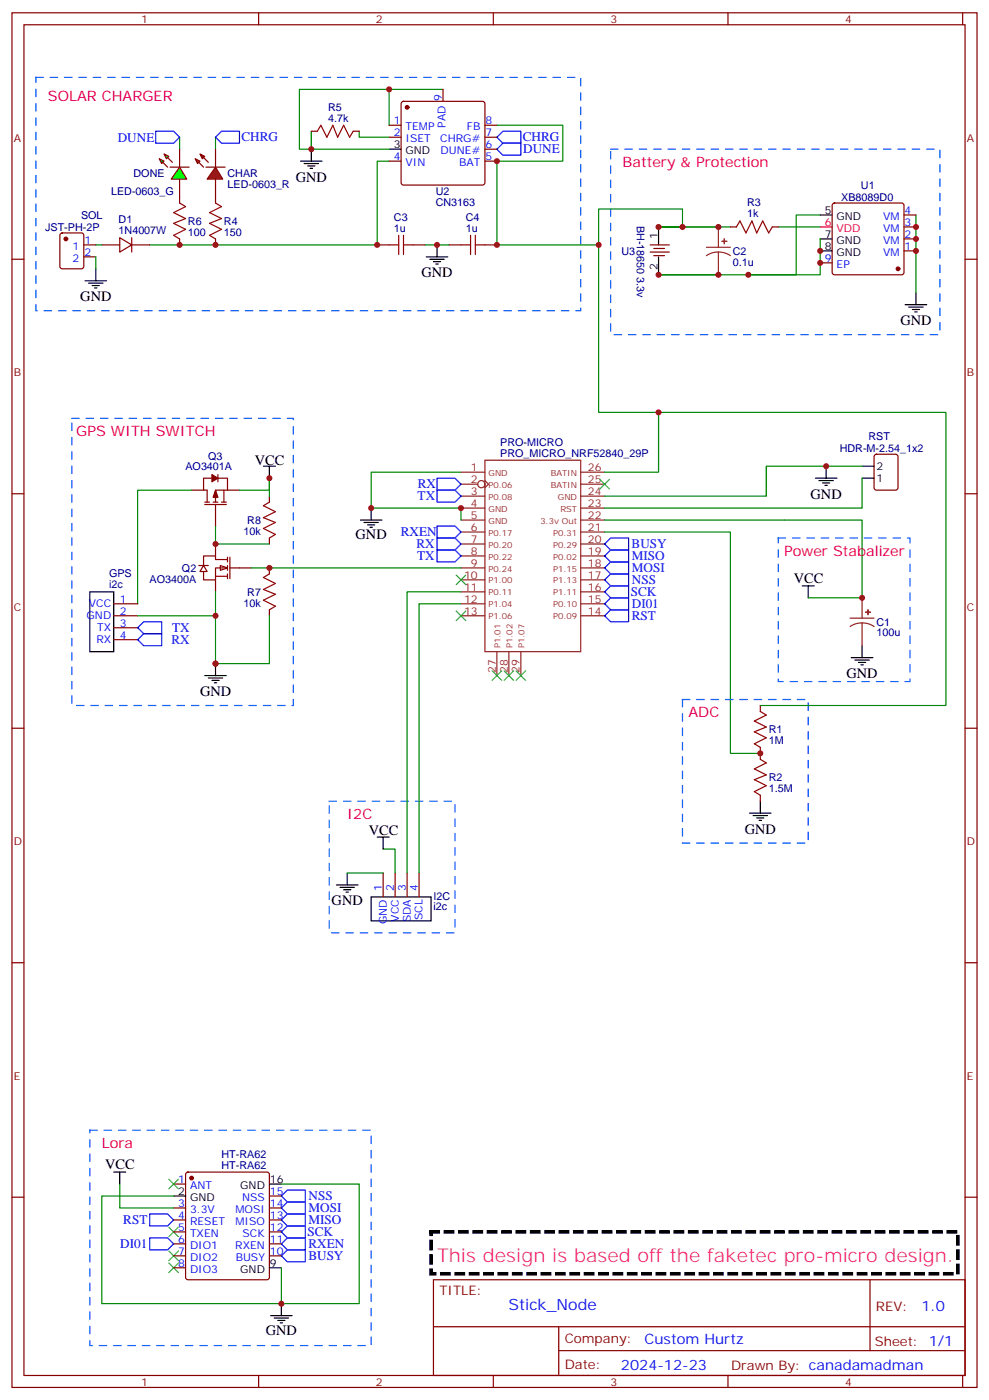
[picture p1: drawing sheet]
<svg xmlns="http://www.w3.org/2000/svg" width="291mm" height="413mm" viewBox="0 0 291 413" stroke-linecap="round" stroke-linejoin="round" font-family="sans-serif">
<g fill="none" stroke="#870000" stroke-width=".35">
<path d="M3.5 3.8h284.4v405.3h-284.4zM7.1 7.3h277.2v398.3h-277.2zM76.2 3.8v3.5M145.3 3.8v3.5M214.5 3.8v3.5M283.6 3.8v3.5M3.5 76.4h3.6M191.6 74.3h5.6M191.6 72.2h5.6M192.6 75.4h3.2M192.6 73.3h3.2M215.2 66.9h1.8"/>
<path d="M227.5 66.9h1.8M241.7 77.5h3.5M245.4 60.1l.5-.2h19.7l.5 .2 .2 .5v19.7l-.2 .5-.5 .2h-19.7l-.5-.2-.2-.5v-19.7zM266.3 74h3.6M266.3 70.4h3.6M266.3 66.9h3.6M266.3 63.4h3.6M284.3 76.4h3.6M257.8 134.2l.4-.3h5.7l.6 .5 .1 9.4-.5 .7h-5.9l-.6-.4-.1-9.4zM3.5 145.6h3.6M79.4 146.3v1.8M79.4 158.6v1.8"/>
<path d="M284.3 145.6h3.6M79.4 167.5v1.7M79.4 179.8v1.8M3.5 214.7h3.6M224 208v1.8M284.3 214.7h3.6M224 220.4v3.5M224 234.5v1.8M112.9 257.4v7.1M116.4 257.4v7.1M119.9 257.4v7.1M123.5 257.4v7.1"/>
<path d="M3.5 283.9h3.6M284.3 283.9h3.6M3.5 353h3.6M51.2 349.1h3.5M51.2 356.2h3.5M51.2 359.7h3.5M54.9 345.8l.5-.2h23.3l.5 .2 .2 .5v30.4l-.3 .5-.4 .2h-23.3l-.5-.3-.2-.4v-30.4zM79.4 356.2h3.5M79.4 359.7h3.5M79.4 352.7h3.5M284.3 353h3.6M51.2 363.3h3.5"/>
<path d="M51.2 366.8h3.5M51.2 370.3h3.5M51.2 373.8h3.5M79.4 363.3h3.5M79.4 366.8h3.5M79.4 370.3h3.5M127.7 377.4h156.6v28.2h-156.6zM256.3 377.4v20.9M127.7 391.2h156.5M164.6 398.3h119.6M164.6 391.2v14.1M76.2 405.6v3.5"/>
<path d="M145.3 405.6v3.5M214.5 405.6v3.5M283.6 405.6v3.5"/>
</g>
<g fill="none" stroke="#8c2424" stroke-width=".35">
<path d="M208.1 72.9h7.1M211.7 74.3l-1.9 .3-1.7 .8M211.7 74.3l1.8 .3 1.7 .8M211.7 66.9v6M211.7 74.3v6.7M135.8 139.2h7.1M142.9 135.7h28.2v56.5h-28.2zM171.1 139.2h7.1M135.8 142.8h5M135.8 146.3h7.1M135.8 149.8h7.1M135.8 153.4h7.1"/>
<path d="M135.8 156.9h7.1M142.9 141.7l1 1.1-1 1M171.1 142.8h7.1M171.1 146.3h7.1M171.1 149.8h7.1M171.1 153.4h7.1M171.1 156.9h7.1M135.8 167.5h7.1M135.8 171h7.1M135.8 160.4h7.1M135.8 174.5h7.1M135.8 163.9h7.1"/>
<path d="M135.8 178h7.1M171.1 167.5h7.1M171.1 171h7.1M171.1 160.4h7.1M171.1 174.5h7.1M171.1 163.9h7.1M171.1 178h7.1M254 176.3v6M135.8 181.6h7.1M146.4 192.2v7M149.9 192.2v7M153.5 192.2v7"/>
<path d="M171.1 181.6h7.1M250.5 182.3h7M254 183.7l-1.9 .2-1.6 .8M254 183.7l1.9 .2 1.6 .8M254 183.7v6.7"/>
<circle cx="141.8" cy="142.8" r="1.06"/>
</g>
<g fill="none" stroke="#00f" stroke-width=".35">
<path d="M128.8 141h5.3l1.7 1.8-1.7 1.7h-5.3zM128.8 144.5h5.3l1.7 1.8-1.7 1.8h-5.3zM128.8 155.1h5.3l1.7 1.8-1.7 1.7h-5.3zM178.2 178l1.7-1.7h5.3v3.5h-5.3zM178.2 174.5l1.7-1.7h5.3v3.5h-5.3zM178.2 171l1.7-1.8h5.3v3.6h-5.3zM178.2 167.5l1.7-1.8h5.3v3.5h-5.3zM178.2 163.9l1.7-1.7h5.3v3.5h-5.3zM178.2 160.4l1.7-1.8h5.3v3.6h-5.3zM178.2 181.6l1.7-1.8h5.3v3.5h-5.3zM44.1 358h5.3l1.8 1.7-1.8 1.8h-5.3zM82.9 356.2l1.8-1.8h5.3v3.6h-5.3z"/>
<path d="M82.9 359.7l1.8-1.7h5.3v3.5h-5.3zM84.7 350.9h5.3v3.5h-5.3l-1.8-1.7zM44.1 365h5.3l1.8 1.8-1.8 1.7h-5.3zM82.9 363.3l1.8-1.8h5.3v3.5h-5.3zM82.9 366.8l1.8-1.8h5.3v3.5h-5.3zM84.7 368.5h5.3v3.6h-5.3l-1.8-1.8z"/>
</g>
<g fill="none" stroke="#3c3" stroke-width=".35">
<path d="M176.7 141.4l2.9 2.8M179.6 141.4l-2.9 2.8M134.4 169.6l2.8 2.8M137.2 169.6l-2.8 2.8M134.4 180.2l2.8 2.8M137.2 180.2l-2.8 2.8M145 197.8l2.8 2.8M147.8 197.8l-2.8 2.8M148.5 197.8l2.8 2.8M151.3 197.8l-2.8 2.8M152 197.8l2.9 2.8M154.9 197.8l-2.9 2.8"/>
<path d="M49.7 347.7l2.9 2.9M52.6 347.7l-2.9 2.9M49.7 361.8l2.9 2.9M49.7 372.4l2.9 2.8M49.7 368.9l2.9 2.8M52.6 361.8l-2.9 2.9M52.6 372.4l-2.9 2.8M52.6 368.9l-2.9 2.8"/>
</g>
<g fill="none" stroke="#000" stroke-width=".35">
<path d="M194 66.9v5.3M194 75.7v5.3M241.7 63.4h3.5M241.7 70.4h3.5M241.7 74h3.5M266.7 89.9h6.3M267.8 90.6h4.2M268.8 91.3h2.1M269.5 92h.7M269.9 86.3v3.6M243.4 137.5v3.5M254 137.5h3.5"/>
<path d="M106.2 153.4h6.3M107.2 154.1h4.3M108.3 154.8h2.1M109 155.5h.7M109.4 149.8v3.6M240.2 141h6.4M241.3 141.7h4.2M242.4 142.4h2.1M243.1 143.1h.7M254 141h3.5M236.4 172.8h3.5M238.1 172.8v3.5"/>
<path d="M250.8 193.9h6.4M251.9 194.6h4.2M252.9 195.3h2.2M253.6 196h.8M254 190.4v3.5M220.8 239.8h6.4M224 236.3v3.5M102.3 257.4v3.5M111.1 246.8h3.6M112.9 246.8v3.6M221.9 240.5h4.2M223 241.2h2.1"/>
<path d="M223.7 241.9h.7M99.1 260.9h6.4M100.2 261.7h4.2M101.2 262.4h2.2M102 263.1h.7M109.4 264.5h17.6v7h-17.6zM33.5 345.6h3.5M35.3 345.6v3.5M51.2 352.7h3.5M79.4 349.1h3.5M79.4 373.8h3.5M79.7 387.9h6.4"/>
<path d="M80.8 388.7h4.2M81.8 389.4h2.2M82.5 390.1h.8M82.9 384.4v3.5"/>
</g>
<g fill="#870000" stroke="#870000" stroke-width=".35">
<circle cx="56.4" cy="347.4" r=".53"/>
<circle cx="264.6" cy="79.3" r=".53"/>
</g>
<g fill="none" stroke="#008700" stroke-width=".35">
<path d="M194 66.9h21.2M229.3 66.9h12.4M241.7 63.4h-7.1v17.6h-40.6h17.7M241.7 70.4v10.6h-21.2M269.9 63.4v22.9M135.8 139.2h-26.4v10.6h26.4v3.6M254 137.5h-28.2v8.8h-47.6M178.2 156.9h37v65.2h8.8M178.2 153.4h75.8v22.9h-15.9M254 141v8.8h-75.8M102.3 257.4h10.6M112.9 250.4h3.5v7"/>
<path d="M35.3 349.1v7.1h15.9M51.2 352.7h-21.2v31.7h52.9M82.9 349.1h22.9v35.3h-22.9M82.9 373.8v10.6"/>
</g>
<path d="M241.7 66.9h3.5" fill="none" stroke="#f00" stroke-width=".35"/>
<path d="M217 66.9l1-1.7 1.8 3.5 1.7-3.5 1.5 3.5 1.7-3.5 1.8 3.5 1-1.8M79.4 148.1l-1.8 1 3.5 1.8-3.5 1.7 3.5 1.5-3.5 1.7 3.5 1.8-1.7 1M79.4 169.2l-1.8 1.1 3.5 1.7-3.5 1.8 3.5 1.4-3.5 1.8 3.5 1.8-1.7 1M224 209.8l1.8 1.1-3.6 1.7 3.6 1.8-3.6 1.4 3.6 1.8-3.6 1.7 1.8 1.1M224 223.9l1.8 1.1-3.6 1.7 3.6 1.8-3.6 1.4 3.6 1.8-3.6 1.7 1.8 1.1" fill="none" stroke="#a10000" stroke-width=".35"/>
<g fill="#8c2424" stroke="#8c2424" stroke-width=".35">
<path d="M255.1 180.5l1.4 .1z"/>
<path d="M255.7 179.8l.1 1.4z"/>
<path d="M212.7 71.2h1.4z"/>
<path d="M213.4 70.4v1.5z"/>
</g>
<g fill="#fff" stroke="#870000" stroke-width=".35">
<path d="M64.9 166.8l2.1 .7-2.1 .7z"/>
<path d="M60 166.8l1 1.7h-2.1z"/>
</g>
<g fill="none" stroke="#870000" stroke-width=".35">
<path d="M114.7 36.9h3.5M118.4 30.1l.5-.2h23.3l.5 .2 .2 .5v23.3l-.3 .5-.4 .2h-23.3l-.5-.3-.2-.4v-23.3zM130.5 26.4v3.5M142.9 36.9h3.5M52.9 44v5.3M52.9 52.8v5.3M63.5 58.1v1.8M114.7 40.5h3.5M114.7 47.5h3.5M142.9 40.5h3.5M142.9 47.5h3.5M142.9 44h3.5"/>
<path d="M63.5 70.4v1.8M64.2 139.9v2.2M56.4 144.5h3.6M60.3 148.8h6.4M60.3 148.1h1.4M62.4 141h-2.4v3.5h1v3.6M62.8 148.1h1.4M63.5 148.8v6.3M64.2 141h2.8v3.5M65.3 148.1h1.4M66 144.5v3.6M67 144.5h-3.5v3.6"/>
<path d="M67 144.5h3.6M33.5 178h7.1M58.6 166.8h2.8M63.5 169.9h3.5M63.5 160.4v3.5M63.5 171v3.5M67 165h-3.5v-1.1h-3.5v2.9M67 167.5h-3.5v3.5h-3.5v-2.5M67 164.3v1.4M67 166.8v1.4M67 169.2v1.4M67.7 164.3v6.3"/>
<path d="M67.7 167.5h6.4M33.5 181.6h7.1M33.5 185.1h7.1M33.5 188.6h7.1"/>
</g>
<g fill="#870000" stroke="#870000" stroke-width=".35">
<path d="M63.5 144.5l.7 2.1h-1.4z"/>
<path d="M62.4 139.9l1.8 1.1-1.8 1.1z"/>
<circle cx="119.9" cy="31.6" r=".53"/>
</g>
<path d="M179.9 44h97v54.7h-97zM21.2 123.4h65.2v84.6h-65.2zM229.3 158.6h38.8v42.4h-38.8zM97 236.3h37.1v38.8h-37.1zM26.5 333.3h82.9v63.5h-82.9z" fill="none" stroke="#06f" stroke-width=".35" stroke-dasharray="2.1 2.1"/>
<path d="M114.7 26.4h-26.5v17.6h3.5M130.5 26.4h-15.8v10.5M52.9 40.5v3.5M63.5 40.5v3.5M114.7 47.5h-3.6v24.7h-67M176.4 72.2v49.4h102.3v86.4h-54.7M56.4 144.5h-15.8v33.5M63.5 155.1v5.3h15.9M70.6 144.5h8.8v-3.5v5.3M63.5 174.5v21.2h15.9v-14.1M74.1 167.5h61.7M40.6 181.6h22.9" fill="none" stroke="#008700" stroke-width=".35"/>
<path d="M114.7 44h3.5M77.6 137.5h3.5M79.4 137.5v3.5M26.5 174.5h7v17.7h-7zM60.3 199.2h6.4M61.4 199.9h4.2M63.5 195.7v3.5M62.4 200.6h2.2M63.1 201.3h.8" fill="none" stroke="#000" stroke-width=".35"/>
<path d="M201.1 206.3h37v42.3h-37z" fill="none" stroke="#03f" stroke-width=".35" stroke-dasharray="2.1 2.1"/>
<path d="M63.5 59.9l1.8 1-3.6 1.8 3.6 1.8-3.6 1.4 3.6 1.7-3.6 1.8 1.8 1" fill="none" stroke="#a10000" stroke-width=".35"/>
<path d="M45.9 38.7h5.3l1.7 1.8-1.7 1.7h-5.3zM63.5 40.5l1.8-1.8h5.3v3.5h-5.3zM146.4 44l1.8-1.8h5.3v3.6h-5.3zM146.4 40.5l1.8-1.8h5.3v3.5h-5.3z" fill="none" stroke="#00f" stroke-width=".35"/>
<g fill="#0f0" stroke="#870000" stroke-width=".35">
<path d="M48.3 45.4l1.4 .7-.7 .7z"/>
<path d="M46.9 46.8l1.4 .7-.7 .7z"/>
</g>
<g fill="#870000" stroke="#870000" stroke-width=".35">
<path d="M49.4 46.5l1.4 1.4z"/>
<path d="M48 47.9l1.4 1.4z"/>
</g>
<path d="M50.1 49.3h5.6z" fill="#f00" stroke="#870000" stroke-width=".35"/>
<path d="M52.9 49.3l2.1 3.5h-4.6z" fill="#0f0" stroke="#870000" stroke-width=".35"/>
<g fill="#f00" stroke="#870000" stroke-width=".35">
<path d="M63.5 49.3l2.1 3.5h-4.6z"/>
<path d="M60.7 49.3h5.6z"/>
</g>
<g fill="#870000" stroke="#870000" stroke-width=".35">
<path d="M58.6 47.9l1.4 1.4z"/>
<path d="M60 46.5l1.4 1.4z"/>
</g>
<g fill="#f00" stroke="#870000" stroke-width=".35">
<path d="M57.5 46.8l1.4 .7-.7 .7z"/>
<path d="M58.9 45.4l1.4 .7-.7 .7z"/>
</g>
<g fill="none" stroke="#870000" stroke-width=".35">
<path d="M91.7 38.7h1.8M104.1 38.7h1.7M52.9 58.1v1.8M63.5 44v5.3M63.5 52.8v5.3M17.9 68.9l.4-.2h5.7l.6 .4 .1 9.5-.5 .6-5.9 .1-.6-.5-.1-9.4zM24.7 72.2h3.5M24.7 75.7h3.5M30 72.2h5.3M35.3 70.1l3.5 2.1-3.5 2.1zM38.8 72.2h5.3M38.8 70.1v4.2"/>
<path d="M52.9 70.4v1.8M111.1 72.2h3.6M121.7 72.2h3.5M132.3 72.2h3.5M142.9 72.2h3.5"/>
</g>
<g fill="none" stroke="#000" stroke-width=".35">
<path d="M88.5 47.5h6.4M89.6 48.2h4.2M90.7 48.9h2.1M91.4 49.6h.7M91.7 44v3.5M28.2 79.3v3.5M125.6 75.7h6.3M126.6 76.4h4.3M127.7 77.2h2.1M128.4 77.9h.7M128.8 72.2v3.5M25 82.8h6.4"/>
<path d="M26.1 83.5h4.2M27.2 84.2h2.1M27.9 84.9h.7"/>
</g>
<circle cx="19.4" cy="70.4" r=".53" fill="#870000" stroke="#870000" stroke-width=".35"/>
<path d="M91.7 38.7v5.3h23M105.8 38.7v1.8h8.9M146.4 36.9h19.4v10.6h-19.4v24.7h30v-10.6h24.7v5.3M28.2 75.7v3.6M28.2 72.2h1.8M125.2 72.2h7.1M194 121.6v17.6h-15.8M135.8 178h-12.3v79.4M135.8 174.5h-15.9v82.9" fill="none" stroke="#008700" stroke-width=".35"/>
<path d="M10.6 22.8h160.5v68.8h-160.5z" fill="none" stroke="#06f" stroke-width=".35" stroke-dasharray="2.1 2.1"/>
<path d="M93.5 38.7l1-1.8 1.8 3.6 1.8-3.6 1.4 3.6 1.7-3.6 1.8 3.6 1.1-1.8M52.9 59.9l1.8 1-3.5 1.8 3.5 1.8-3.5 1.4 3.5 1.7-3.5 1.8 1.7 1M114.7 72.2h2.8M117.5 69.4v5.6M118.9 72.2h2.8M118.9 69.4v5.6M135.8 72.2h2.8M138.6 69.4v5.6M140.1 72.2h2.8M140.1 69.4v5.6" fill="none" stroke="#a10000" stroke-width=".35"/>
<path d="M127 363.3h155.2v12.3h-155.2z" fill="none" stroke="#000" stroke-width="1.1" stroke-dasharray="2.1 2.1"/>
<path d="M128.8 158.6h5.3l1.7 1.8-1.7 1.8h-5.3zM128.8 162.2h5.3l1.7 1.7-1.7 1.8h-5.3zM40.6 185.1l1.7-1.8h5.3v3.6h-5.3zM40.6 188.6l1.7-1.7h5.3v3.5h-5.3z" fill="none" stroke="#00f" stroke-width=".35"/>
<g fill="#c00">
<circle cx="269.9" cy="74" r=".88"/>
<circle cx="269.9" cy="70.4" r=".88"/>
<circle cx="269.9" cy="66.9" r=".88"/>
<circle cx="220.5" cy="81" r=".88"/>
<circle cx="241.7" cy="77.5" r=".88"/>
<circle cx="241.7" cy="74" r=".88"/>
<circle cx="82.9" cy="384.4" r=".88"/>
<circle cx="135.8" cy="149.8" r=".88"/>
<circle cx="224" cy="222.1" r=".88"/>
<circle cx="63.5" cy="195.7" r=".88"/>
<circle cx="79.4" cy="141" r=".88"/>
<circle cx="63.5" cy="160.4" r=".88"/>
<circle cx="109.4" cy="149.8" r=".88"/>
<circle cx="79.4" cy="167.5" r=".88"/>
<circle cx="63.5" cy="181.6" r=".88"/>
<circle cx="211.7" cy="66.9" r=".88"/>
<circle cx="211.7" cy="81" r=".88"/>
<circle cx="201.1" cy="66.9" r=".88"/>
<circle cx="194" cy="81" r=".88"/>
<circle cx="194" cy="66.9" r=".88"/>
<circle cx="52.9" cy="72.2" r=".88"/>
<circle cx="63.5" cy="72.2" r=".88"/>
<circle cx="91.7" cy="44" r=".88"/>
<circle cx="114.7" cy="26.4" r=".88"/>
<circle cx="146.4" cy="47.5" r=".88"/>
<circle cx="146.4" cy="72.2" r=".88"/>
<circle cx="176.4" cy="72.2" r=".88"/>
<circle cx="243.4" cy="137.5" r=".88"/>
<circle cx="194" cy="121.6" r=".88"/>
<circle cx="254" cy="176.3" r=".88"/>
<circle cx="128.8" cy="72.2" r=".88"/>
<circle cx="111.1" cy="72.2" r=".88"/>
</g>
<text font-size="5.6" fill="#f0f" x="128.8" y="372.1">This design is based off the faketec pro-micro design.</text>
<text font-size="4.6" fill="#00f" x="149.8" y="386.4">Stick_Node</text>
<g font-size="4.2" fill="#f00">
<text x="14.1" y="29.9">SOLAR CHARGER</text>
<text x="183.4" y="49.3">Battery &amp; Protection</text>
<text x="22.5" y="128.7">GPS WITH SWITCH</text>
<text x="231.1" y="163.9">Power Stabalizer</text>
<text x="202.8" y="211.6">ADC</text>
<text x="102.3" y="241.5">I2C</text>
<text x="30" y="338.6">Lora</text>
</g>
<g font-size="4.2">
<text x="87.1" y="53.6">GND</text>
<text x="124.2" y="81.8">GND</text>
<text x="23.7" y="88.9">GND</text>
<text x="265.3" y="95.9">GND</text>
<text x="75.1" y="137.2">VCC</text>
<text x="238.8" y="147.1">GND</text>
<text x="104.8" y="159">GND</text>
<text x="233.9" y="172">VCC</text>
<text x="249.4" y="199.9">GND</text>
<text x="58.9" y="205.3">GND</text>
<text x="219.4" y="245.9">GND</text>
<text x="108.7" y="246.1">VCC</text>
<text x="97.7" y="266.9">GND</text>
<text x="31" y="344.6">VCC</text>
<text x="78.3" y="393.6">GND</text>
</g>
<g font-size="4.2" fill="#00f">
<text x="271.5" y="386.6">1.0</text>
<text x="189.9" y="396.2">Custom Hurtz</text>
<text x="183" y="404">2024-12-23</text>
</g>
<g font-size="3.9" fill="#00f">
<text x="34.7" y="41.7">DUNE</text>
<text x="71.2" y="41.7">CHRG</text>
<text x="154.1" y="41.7">CHRG</text>
<text x="154.2" y="45.2">DUNE</text>
<text x="123.1" y="147.6">TX</text>
<text x="123.1" y="144">RX</text>
<text x="118.1" y="158.2">RXEN</text>
<text x="122.7" y="161.7">RX</text>
<text x="186.1" y="161.7">BUSY</text>
<text x="122.9" y="165.2">TX</text>
<text x="186.1" y="165.2">MISO</text>
<text x="186.2" y="168.7">MOSI</text>
<text x="186.2" y="172.3">NSS</text>
<text x="185.9" y="175.8">SCK</text>
<text x="186.2" y="179.3">DI01</text>
<text x="186.2" y="182.8">RST</text>
<text x="50.5" y="189.9">RX</text>
<text x="50.7" y="186.4">TX</text>
<text x="90.9" y="354">NSS</text>
<text x="90.9" y="357.5">MOSI</text>
<text x="36.3" y="360.9">RST</text>
<text x="90.6" y="364.6">SCK</text>
<text x="90.9" y="361">MISO</text>
<text x="35.4" y="368">DI01</text>
<text x="90.9" y="371.6">BUSY</text>
<text x="90.9" y="368.1">RXEN</text>
</g>
<g font-size="3.9" fill="#800">
<text x="129.5" y="382">TITLE:</text>
<text x="258.1" y="386.6">REV:</text>
<text x="166.4" y="396.2">Company:</text>
<text x="257.7" y="396.8">Sheet: 1/1</text>
<text x="166.4" y="403.8">Date:</text>
<text x="215.4" y="403.9">Drawn By: canadamadman</text>
</g>
<g font-size="3.2" fill="#800">
<text x="41.6" y="6.8">1</text>
<text x="110.8" y="6.8">2</text>
<text x="179.9" y="6.8">3</text>
<text x="249.1" y="6.8">4</text>
<text x="4.1" y="41.9">A</text>
<text x="284.9" y="41.9">A</text>
<text x="4.1" y="111">B</text>
<text x="284.9" y="111">B</text>
<text x="4.1" y="180.2">C</text>
<text x="284.9" y="180.2">C</text>
<text x="4.1" y="249.3">D</text>
<text x="284.9" y="249.3">D</text>
<text x="4.1" y="318.5">E</text>
<text x="284.9" y="318.5">E</text>
<text x="41.6" y="408.6">1</text>
<text x="110.8" y="408.6">2</text>
<text x="179.9" y="408.6">3</text>
<text x="249.1" y="408.6">4</text>
</g>
<g font-size="3.2" fill="#00f">
<text x="130.2" y="29.7" transform="rotate(-90 130.2 29.7)">9</text>
<text x="116" y="36.6">1</text>
<text x="116" y="40.1">2</text>
<text x="119.5" y="38.3">TEMP</text>
<text x="119.5" y="41.9">ISET</text>
<text x="129.7" y="41.9">CHRG#</text>
<text x="131.2" y="37.7" transform="rotate(-90 131.2 37.7)">PAD</text>
<text x="137.6" y="38.3">FB</text>
<text x="143.1" y="40.1">7</text>
<text x="143.1" y="36.6">8</text>
<text x="116" y="47.2">4</text>
<text x="129.8" y="45.4">DUNE#</text>
<text x="143.1" y="47.2">5</text>
<text x="143.1" y="43.6">6</text>
<text x="119.5" y="48.9">VIN</text>
<text x="135.3" y="48.9">BAT</text>
<text x="260.2" y="64.8">VM</text>
<text x="266.5" y="63">4</text>
<text x="24.9" y="71.9">1</text>
<text x="260.2" y="71.9">VM</text>
<text x="260.2" y="68.3">VM</text>
<text x="266.5" y="70.1">2</text>
<text x="266.5" y="66.6">3</text>
<text x="21.4" y="73.6">1</text>
<text x="21.4" y="77.2">2</text>
<text x="24.9" y="75.4">2</text>
<text x="243" y="77.2">9</text>
<text x="260.2" y="75.4">VM</text>
<text x="266.5" y="73.6">1</text>
<text x="246.5" y="78.9">EP</text>
<text x="26.2" y="179.1">VCC</text>
<text x="35.3" y="177.7">1</text>
<text x="25.5" y="182.6">GND</text>
<text x="35.3" y="181.2">2</text>
<text x="35.3" y="184.7">3</text>
<text x="28.4" y="189.7">RX</text>
<text x="28.7" y="186.2">TX</text>
<text x="35.3" y="188.3">4</text>
<text x="112.5" y="262.7" transform="rotate(-90 112.5 262.7)">1</text>
<text x="116.1" y="262.7" transform="rotate(-90 116.1 262.7)">2</text>
<text x="119.6" y="262.7" transform="rotate(-90 119.6 262.7)">3</text>
<text x="123.1" y="262.7" transform="rotate(-90 123.1 262.7)">4</text>
<text x="113.9" y="272.5" transform="rotate(-90 113.9 272.5)">GND</text>
<text x="117.5" y="271.8" transform="rotate(-90 117.5 271.8)">VCC</text>
<text x="121" y="272" transform="rotate(-90 121 272)">SDA</text>
<text x="124.5" y="271.3" transform="rotate(-90 124.5 271.3)">SCL</text>
<text x="52.5" y="348.8">1</text>
<text x="56" y="350.6">ANT</text>
<text x="79.6" y="352.3">15</text>
<text x="52.5" y="355.8">3</text>
<text x="52.5" y="359.4">4</text>
<text x="56" y="357.6">3.3V</text>
<text x="69.4" y="357.6">MOSI</text>
<text x="71.4" y="354.1">NSS</text>
<text x="79.6" y="359.4">13</text>
<text x="79.6" y="355.8">14</text>
<text x="52.5" y="362.9">5</text>
<text x="56" y="361.1">RESET</text>
<text x="56" y="364.7">TXEN</text>
<text x="69.4" y="361.1">MISO</text>
<text x="71.5" y="364.7">SCK</text>
<text x="79.6" y="362.9">12</text>
<text x="52.5" y="366.4">6</text>
<text x="52.5" y="370">7</text>
<text x="56" y="368.2">DIO1</text>
<text x="56" y="371.7">DIO2</text>
<text x="69.3" y="368.2">RXEN</text>
<text x="69.5" y="371.7">BUSY</text>
<text x="79.6" y="370">10</text>
<text x="79.6" y="366.4">11</text>
<text x="52.5" y="373.5">8</text>
<text x="56" y="375.2">DIO3</text>
</g>
<g font-size="3.2" fill="#000080">
<text x="96.7" y="35.9">4.7k</text>
<text x="96.7" y="32.8">R5</text>
<text x="39.3" y="52.2">DONE</text>
<text x="67" y="52.2">CHAR</text>
<text x="32.7" y="57.4">LED-0603_G</text>
<text x="67" y="55.4">LED-0603_R</text>
<text x="128.4" y="57.6">U2</text>
<text x="247.9" y="59.3">XB8089D0</text>
<text x="253.7" y="55.6">U1</text>
<text x="23.9" y="64.5">SOL</text>
<text x="34.9" y="65.9">D1</text>
<text x="116.1" y="65.2">C3</text>
<text x="128.4" y="60.8">CN3163</text>
<text x="137.2" y="65.2">C4</text>
<text x="220.1" y="64.1">1k</text>
<text x="220.1" y="60.9">R3</text>
<text x="13.3" y="68.1">JST-PH-2P</text>
<text x="34.9" y="69">1N4007W</text>
<text x="55.4" y="69.5">100</text>
<text x="55.4" y="66.3">R6</text>
<text x="66" y="69.5">150</text>
<text x="66" y="66.3">R4</text>
<text x="116.1" y="68.3">1u</text>
<text x="137.2" y="68.3">1u</text>
<text x="187.6" y="66.6" transform="rotate(90 187.6 66.6)">BH-18650 3.3v</text>
<text x="183.1" y="75.1">U3</text>
<text x="215.9" y="75.1">C2</text>
<text x="215.9" y="78.3">0.1u</text>
<text x="147.4" y="131.4">PRO-MICRO</text>
<text x="255.9" y="129.7">RST</text>
<text x="61.3" y="135.7">Q3</text>
<text x="147.4" y="134.7">PRO_MICRO_NRF52840_29P</text>
<text x="247.4" y="133.3">HDR-M-2.54_1x2</text>
<text x="54.6" y="138.6">AO3401A</text>
<text x="72.8" y="154.5">R8</text>
<text x="71.8" y="157.7">10k</text>
<text x="32.1" y="173.5">i2c</text>
<text x="32.1" y="170.2">GPS</text>
<text x="44.1" y="171.8">AO3400A</text>
<text x="53.6" y="168.6">Q2</text>
<text x="71.8" y="178.8">10k</text>
<text x="72.8" y="175.6">R7</text>
<text x="258.2" y="184.5">C1</text>
<text x="258.2" y="187.7">100u</text>
<text x="226.5" y="219.4">1M</text>
<text x="226.5" y="216.2">R1</text>
<text x="226.5" y="233.5">1.5M</text>
<text x="226.5" y="230.3">R2</text>
<text x="127.7" y="268.4">i2c</text>
<text x="127.7" y="265.3">I2C</text>
<text x="65.3" y="341.4">HT-RA62</text>
<text x="65.3" y="344.6">HT-RA62</text>
</g>
<g font-size="3.2">
<text x="116" y="43.6">3</text>
<text x="119.5" y="45.4">GND</text>
<text x="243" y="63">5</text>
<text x="246.5" y="64.8">GND</text>
<text x="193.7" y="70.4" transform="rotate(-90 193.7 70.4)">1</text>
<text x="243" y="70.1">7</text>
<text x="246.5" y="71.9">GND</text>
<text x="243" y="73.6">8</text>
<text x="246.5" y="75.4">GND</text>
<text x="193.7" y="79.5" transform="rotate(-90 193.7 79.5)">2</text>
<text x="258.2" y="142.1">1</text>
<text x="258.2" y="138.5">2</text>
<text x="52.5" y="352.3">2</text>
<text x="70.8" y="350.6">GND</text>
<text x="79.6" y="348.8">16</text>
<text x="56" y="354.1">GND</text>
<text x="70.8" y="375.2">GND</text>
<text x="79.6" y="373.5">9</text>
</g>
<g font-size="3.2" fill="#f00">
<text x="243" y="66.6">6</text>
<text x="246.5" y="68.3">VDD</text>
</g>
<g font-size="3.2" fill="#8d2323">
<text x="138.7" y="142.4">2</text>
<text x="138.7" y="138.9">1</text>
<text x="173.2" y="142.4">25</text>
<text x="173.2" y="138.9">26</text>
<text x="138.7" y="145.9">3</text>
<text x="138.7" y="149.5">4</text>
<text x="173.2" y="145.9">24</text>
<text x="173.2" y="149.5">23</text>
<text x="138.7" y="153">5</text>
<text x="173.2" y="153">22</text>
<text x="138.7" y="156.5">6</text>
<text x="138.7" y="160.1">7</text>
<text x="173.2" y="156.5">21</text>
<text x="173.2" y="160.1">20</text>
<text x="138.7" y="163.6">8</text>
<text x="138.7" y="167.1">9</text>
<text x="173.2" y="167.1">18</text>
<text x="173.2" y="163.6">19</text>
<text x="136.7" y="170.6">10</text>
<text x="173.2" y="170.6">17</text>
<text x="136.7" y="177.7">12</text>
<text x="136.7" y="174.2">11</text>
<text x="173.2" y="174.2">16</text>
<text x="173.2" y="177.7">15</text>
<text x="136.7" y="181.2">13</text>
<text x="173.2" y="181.2">14</text>
<text x="146" y="198.3" transform="rotate(-90 146 198.3)">27</text>
<text x="149.6" y="198.3" transform="rotate(-90 149.6 198.3)">28</text>
<text x="153.1" y="198.3" transform="rotate(-90 153.1 198.3)">29</text>
</g>
<g font-size="2.5" fill="#8d2323">
<text x="143.9" y="143.8">P0.06</text>
<text x="143.9" y="140.3">GND</text>
<text x="162.3" y="143.8">BATIN</text>
<text x="162.3" y="140.3">BATIN</text>
<text x="143.9" y="147.4">P0.08</text>
<text x="164.4" y="147.4">GND</text>
<text x="143.9" y="150.9">GND</text>
<text x="143.9" y="154.4">GND</text>
<text x="159.2" y="154.4">3.3v Out</text>
<text x="165.1" y="150.9">RST</text>
<text x="143.9" y="157.9">P0.17</text>
<text x="143.9" y="161.5">P0.20</text>
<text x="162.9" y="157.9">P0.31</text>
<text x="162.9" y="161.5">P0.29</text>
<text x="143.9" y="165">P0.22</text>
<text x="162.9" y="165">P0.02</text>
<text x="143.9" y="168.5">P0.24</text>
<text x="143.9" y="172">P1.00</text>
<text x="162.9" y="168.5">P1.15</text>
<text x="162.9" y="172">P1.13</text>
<text x="143.9" y="179.1">P1.04</text>
<text x="143.9" y="175.6">P0.11</text>
<text x="162.9" y="175.6">P1.11</text>
<text x="162.9" y="179.1">P0.10</text>
<text x="143.9" y="182.6">P1.06</text>
<text x="162.9" y="182.6">P0.09</text>
<text x="147.5" y="191.1" transform="rotate(-90 147.5 191.1)">P1.01</text>
<text x="151" y="191.1" transform="rotate(-90 151 191.1)">P1.02</text>
<text x="154.5" y="191.1" transform="rotate(-90 154.5 191.1)">P1.07</text>
</g>
</svg>
